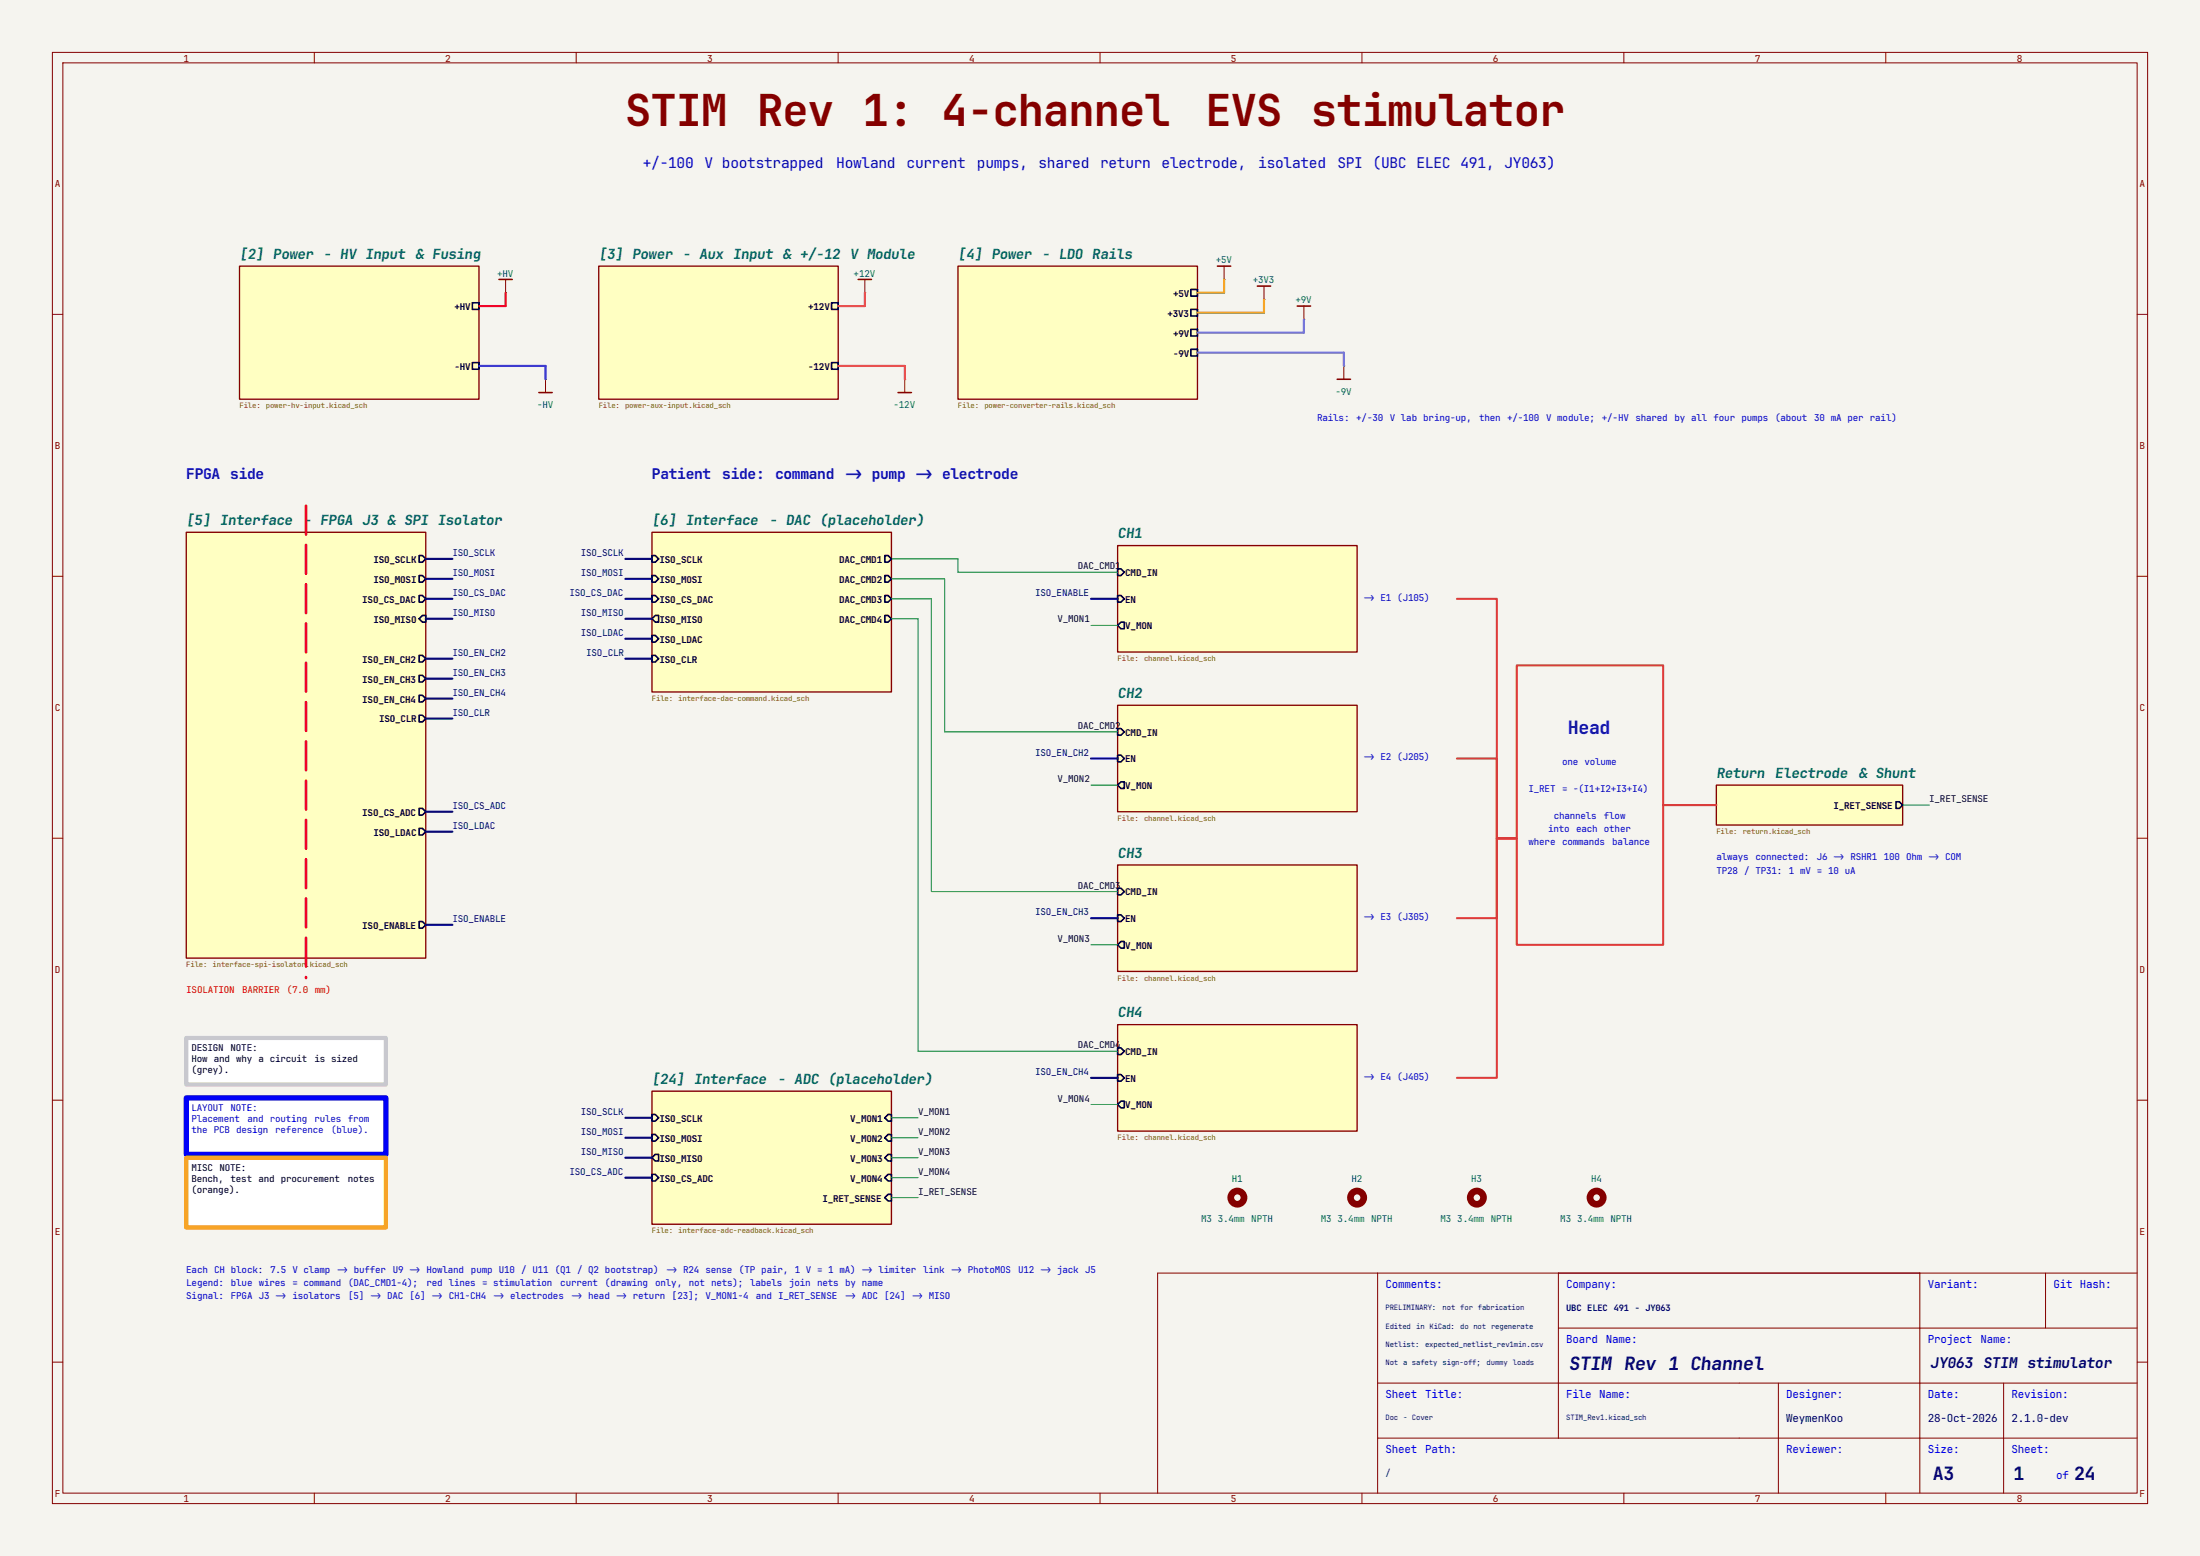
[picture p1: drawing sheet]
<svg xmlns="http://www.w3.org/2000/svg" width="420mm" height="297mm" viewBox="0 0 420 297" stroke-linecap="round" stroke-linejoin="round" font-family="sans-serif">
<path d="M0 0h420v297h-420z" fill="#f5f4ef" stroke="#f5f4ef" stroke-width=".19"/>
<g fill="none" stroke="#840000" stroke-width=".19">
<path d="M10 10h400v277h-400zM12 12h396v273h-396zM60 10v2M110 10v2M160 10v2M210 10v2M260 10v2M310 10v2M360 10v2M10 60h2M408 60h2M10 110h2"/>
<path d="M408 110h2M10 160h2M408 160h2M10 210h2M408 210h2M263 243v42M297.5 253.5h110.5M297.5 243v31.5M366.5 243v42M390.5 243v10.5M408 243h-187v42M10 260h2"/>
<path d="M263 274.5h145M263 264h145M339.5 264v21M382.5 264v21M408 260h2M60 285v2M110 285v2M160 285v2M210 285v2M260 285v2M310 285v2M360 285v2"/>
</g>
<g fill="#ffffc2" stroke="#ffffc2" stroke-width=".19">
<path d="M213.4 104.1h45.7v20.4h-45.7z"/>
<path d="M213.4 134.6h45.7v20.3h-45.7z"/>
<path d="M35.6 101.6h45.7v81.3h-45.7z"/>
<path d="M327.7 149.9h35.5v7.6h-35.5z"/>
<path d="M124.5 208.3h45.7v25.4h-45.7z"/>
<path d="M182.9 50.8h45.7v25.4h-45.7z"/>
<path d="M124.5 101.6h45.7v30.5h-45.7z"/>
<path d="M45.7 50.8h45.7v25.4h-45.7z"/>
<path d="M114.3 50.8h45.7v25.4h-45.7z"/>
<path d="M213.4 195.6h45.7v20.3h-45.7z"/>
<path d="M213.4 165.1h45.7v20.3h-45.7z"/>
</g>
<g fill="#fff">
<path d="M35.6 198.1h38.1v8.9h-38.1z"/>
<path d="M35.6 209.6h38.1v10.7h-38.1z"/>
<path d="M35.6 221h38.1v13.3h-38.1z"/>
</g>
<path d="M45.7 50.8h45.7v25.4h-45.7zM114.3 50.8h45.7v25.4h-45.7zM182.9 50.8h45.7v25.4h-45.7zM35.6 101.6h45.7v81.3h-45.7zM124.5 101.6h45.7v30.5h-45.7zM213.4 104.1h45.7v20.4h-45.7zM213.4 134.6h45.7v20.3h-45.7zM327.7 149.9h35.5v7.6h-35.5zM213.4 165.1h45.7v20.3h-45.7zM213.4 195.6h45.7v20.3h-45.7zM124.5 208.3h45.7v25.4h-45.7z" fill="none" stroke="#840000" stroke-width=".25"/>
<g fill="none" stroke="#000" stroke-width=".3">
<path d="M90.2 57.8h1.2v1.3h-1.2zM158.7 57.8h1.3v1.3h-1.3zM227.3 55.2h1.3v1.3h-1.3zM227.3 59.1h1.3v1.2h-1.3zM90.2 69.2h1.2v1.3h-1.2zM158.7 69.2h1.3v1.3h-1.3zM227.3 62.9h1.3v1.2h-1.3zM227.3 66.7h1.3v1.2h-1.3zM80 106h.6l.7 .7-.7 .6h-.6zM80 109.9h.6l.7 .6-.7 .6h-.6zM80 113.7h.6l.7 .6-.7 .6h-.6zM80.6 117.5h.7v1.2h-.7l-.6-.6z"/>
<path d="M124.5 106h.6l.6 .7-.6 .6h-.6zM124.5 109.9h.6l.6 .6-.6 .6h-.6zM124.5 113.7h.6l.6 .6-.6 .6h-.6zM125.1 117.5h.6v1.2h-.6l-.6-.6zM168.9 106h.6l.7 .7-.7 .6h-.6zM168.9 109.9h.6l.7 .6-.7 .6h-.6zM168.9 113.7h.6l.7 .6-.7 .6h-.6zM168.9 117.5h.6l.7 .6-.7 .6h-.6zM213.4 108.6h.6l.6 .6-.6 .7h-.6zM213.4 113.7h.6l.6 .6-.6 .6h-.6zM214 118.7h.6v1.3h-.6l-.6-.6zM80 125.1h.6l.7 .6-.7 .7h-.6z"/>
<path d="M80 128.9h.6l.7 .6-.7 .7h-.6zM80 132.7h.6l.7 .7-.7 .6h-.6zM80 136.5h.6l.7 .7-.7 .6h-.6zM124.5 121.3h.6l.6 .6-.6 .7h-.6zM124.5 125.1h.6l.6 .6-.6 .7h-.6zM213.4 139.1h.6l.6 .6-.6 .6h-.6zM80 154.3h.6l.7 .6-.7 .7h-.6zM80 158.1h.6l.7 .7-.7 .6h-.6zM213.4 144.1h.6l.6 .7-.6 .6h-.6zM214 149.2h.6v1.3h-.6l-.6-.6zM361.9 153h.7l.6 .7-.6 .6h-.7zM80 175.9h.6l.7 .6-.7 .7h-.6z"/>
<path d="M213.4 169.5h.6l.6 .7-.6 .6h-.6zM213.4 174.6h.6l.6 .7-.6 .6h-.6zM214 179.7h.6v1.3h-.6l-.6-.7zM124.5 212.7h.6l.6 .7-.6 .6h-.6zM124.5 216.5h.6l.6 .7-.6 .6h-.6zM169.5 212.7h.7v1.3h-.7l-.6-.6zM169.5 216.5h.7v1.3h-.7l-.6-.6zM213.4 200h.6l.6 .7-.6 .6h-.6zM213.4 205.1h.6l.6 .6-.6 .7h-.6zM214 210.2h.6v1.3h-.6l-.6-.7zM124.5 224.2h.6l.6 .6-.6 .6h-.6zM125.1 220.3h.6v1.3h-.6l-.6-.6z"/>
<path d="M169.5 220.3h.7v1.3h-.7l-.6-.6zM169.5 224.2h.7v1.2h-.7l-.6-.6zM169.5 228h.7v1.2h-.7l-.6-.6z"/>
</g>
<path d="M95.2 53.3h2.6M163.8 53.3h2.6M232.4 50.8h2.5M240 54.6h2.6M247.6 58.4h2.6M102.9 74.9h2.5M171.4 74.9h2.6M255.3 72.4h2.5" fill="none" stroke="#840000" stroke-width=".3"/>
<g fill="none" stroke="#840000" stroke-width=".19">
<path d="M96.5 55.9h.1M96.5 53.3v2.6M165.1 55.9h.1M165.1 53.3v2.6M233.7 53.3h.1M233.7 50.8v2.5M241.3 57.2h.1M241.3 54.6v2.6M248.9 58.4v2.6M104.1 72.4h.1M104.1 72.4v2.5M172.7 72.4h.1"/>
<path d="M172.7 72.4v2.5M248.9 61h.1M256.5 69.9h.1M256.5 69.9v2.5"/>
</g>
<g fill="none" stroke="#840000" stroke-width="1.3">
<circle cx="236.2" cy="228.6" r="1.27"/>
<circle cx="259.1" cy="228.6" r="1.27"/>
<circle cx="281.9" cy="228.6" r="1.27"/>
<circle cx="304.8" cy="228.6" r="1.27"/>
</g>
<path d="M58.4 96.5v90.2" fill="none" stroke="#f00" stroke-width=".5" stroke-dasharray="5.5 2"/>
<path d="M278.1 114.3h7.6v45.7h3.9M289.6 127h27.9v53.3h-27.9zM278.1 144.8h7.6v15.2h3.9M317.5 153.7h10.2M289.6 160h-3.9v15.3h-7.6M289.6 160h-3.9v45.7h-7.6" fill="none" stroke="#e63c3c" stroke-width=".4"/>
<path d="M233.7 53.3v2.6h-5.1M241.3 57.2v2.5h-12.7" fill="none" stroke="#a29b00" stroke-width=".41"/>
<g fill="none" stroke="#009600" stroke-width=".19">
<path d="M170.2 118.1h5.1v82.6h38.1M170.2 106.7h12.7v2.5h30.5M170.2 110.5h10.1v29.2h33.1M170.2 114.3h7.6v55.9h35.6M208.3 119.4h5.1M208.3 149.9h5.1M363.2 153.7h5.1M208.3 180.3h5.1M170.2 217.2h5.1M170.2 213.4h5.1M208.3 210.8h5.1M170.2 224.8h5.1"/>
<path d="M170.2 221h5.1M170.2 228.6h5.1"/>
</g>
<g fill="none" stroke="#000084" stroke-width=".41">
<path d="M81.3 118.1h5.1M81.3 114.3h5.1M81.3 110.5h5.1M81.3 106.7h5.1M119.4 118.1h5.1M119.4 114.3h5.1M119.4 110.5h5.1M119.4 106.7h5.1M208.3 114.3h5.1M81.3 137.2h5.1M81.3 129.5h5.1M81.3 125.7h5.1"/>
<path d="M81.3 133.4h5.1M119.4 125.7h5.1M119.4 121.9h5.1M81.3 154.9h5.1M81.3 158.8h5.1M208.3 144.8h5.1M81.3 176.5h5.1M208.3 175.3h5.1M119.4 213.4h5.1M119.4 217.2h5.1M208.3 205.7h5.1M119.4 224.8h5.1"/>
<path d="M119.4 221h5.1"/>
</g>
<path d="M165.1 55.9v2.5h-5.1M160 69.9h12.7v2.5" fill="none" stroke="#ff00ab" stroke-width=".41"/>
<path d="M228.6 67.3h27.9v2.6M248.9 61v2.5h-20.3" fill="none" stroke="#963cc8" stroke-width=".41"/>
<path d="M91.4 69.9h12.7v2.5" fill="none" stroke="#003cd2" stroke-width=".41"/>
<path d="M96.5 55.9v2.5h-5.1" fill="none" stroke="#d40020" stroke-width=".41"/>
<path d="M35.6 198.1h38.1v8.9h-38.1z" fill="none" stroke="#c8c8c8" stroke-width=".8"/>
<path d="M35.6 209.6h38.1v10.7h-38.1z" fill="none" stroke="#00f" stroke-width="1"/>
<path d="M35.6 221h38.1v13.3h-38.1z" fill="none" stroke="#ffa500" stroke-width=".8"/>
<g font-size="8.4" fill="#840000">
<text x="119.4" y="24.1">STIM Rev 1: 4-channel</text>
<text x="230.1" y="24.1">EVS stimulator</text>
</g>
<text font-size="3.5" fill="#0000c2" x="299.3" y="140.1">Head</text>
<g font-size="3.5" fill="#00007f">
<text x="299.5" y="261.5">STIM Rev 1 Channel</text>
<text x="369" y="282.5">A3</text>
<text x="384.4" y="282.5">1</text>
<text x="396" y="282.5">24</text>
</g>
<g font-size="2.8" fill="#0000c2">
<text x="122.7" y="32">+/-100</text>
<text x="134.5" y="32">V bootstrapped</text>
<text x="159.6" y="32">Howland</text>
<text x="173.1" y="32">current</text>
<text x="186.5" y="32">pumps,</text>
<text x="198.3" y="32">shared</text>
<text x="210" y="32">return</text>
<text x="221.7" y="32">electrode,</text>
<text x="240.2" y="32">isolated</text>
<text x="255.3" y="32">SPI (UBC ELEC 491, JY063)</text>
<text x="35.6" y="91.4">FPGA side</text>
<text x="124.5" y="91.4">Patient</text>
<text x="137.9" y="91.4">side:</text>
<text x="148" y="91.4">command</text>
<text x="161.4" y="91.4">-&gt;pump -&gt;electrode</text>
</g>
<g font-size="2.8" fill="#00007f">
<text x="368.5" y="261.2">JY063</text>
<text x="378.6" y="261.2">STIM stimulator</text>
</g>
<g font-size="2.7" fill="#006464">
<text x="45.7" y="49.4">[2] Power</text>
<text x="61.7" y="49.4">- HV Input</text>
<text x="79.3" y="49.4">&amp; Fusing</text>
<text x="114.3" y="49.4">[3] Power</text>
<text x="130.3" y="49.4">- Aux Input</text>
<text x="149.5" y="49.4">&amp; +/-12</text>
<text x="162.3" y="49.4">V Module</text>
<text x="182.9" y="49.4">[4] Power</text>
<text x="198.9" y="49.4">- LDO Rails</text>
<text x="35.6" y="100.2">[5] Interface</text>
<text x="57.9" y="100.2">- FPGA J3 &amp; SPI Isolator</text>
<text x="124.5" y="100.2">[6] Interface</text>
<text x="146.8" y="100.2">- DAC (placeholder)</text>
<text x="213.4" y="102.7">CH1</text>
<text x="213.4" y="133.2">CH2</text>
<text x="327.7" y="148.5">Return</text>
<text x="338.9" y="148.5">Electrode</text>
<text x="354.8" y="148.5">&amp; Shunt</text>
<text x="213.4" y="163.7">CH3</text>
<text x="213.4" y="194.2">CH4</text>
<text x="124.5" y="206.9">[24] Interface</text>
<text x="148.4" y="206.9">- ADC (placeholder)</text>
</g>
<g font-size="2.1" fill="#00f">
<text x="264.5" y="245.9">Comments:</text>
<text x="299" y="245.9">Company:</text>
<text x="368" y="245.9">Variant:</text>
<text x="392" y="245.9">Git Hash:</text>
<text x="299" y="256.4">Board</text>
<text x="306.6" y="256.4">Name:</text>
<text x="368" y="256.4">Project</text>
<text x="378.1" y="256.4">Name:</text>
<text x="264.5" y="266.9">Sheet</text>
<text x="272.1" y="266.9">Title:</text>
<text x="299" y="266.9">File Name:</text>
<text x="341" y="266.9">Designer:</text>
<text x="368" y="266.9">Date:</text>
<text x="384" y="266.9">Revision:</text>
<text x="264.5" y="277.4">Sheet</text>
<text x="272.1" y="277.4">Path:</text>
<text x="341" y="277.4">Reviewer:</text>
<text x="368" y="277.4">Size:</text>
<text x="384" y="277.4">Sheet:</text>
<text x="392.5" y="282.4">of</text>
</g>
<g font-size="2.1" fill="#00007f">
<text x="341" y="271.4">WeymenKoo</text>
<text x="368" y="271.4">28-Oct-2026</text>
<text x="384" y="271.4">2.1.0-dev</text>
</g>
<g font-size="1.8" fill="#840000">
<text x="35" y="11.8">1</text>
<text x="85" y="11.8">2</text>
<text x="135" y="11.8">3</text>
<text x="185" y="11.8">4</text>
<text x="235" y="11.8">5</text>
<text x="285" y="11.8">6</text>
<text x="335" y="11.8">7</text>
<text x="385" y="11.8">8</text>
<text x="10.5" y="35.8">A</text>
<text x="408.4" y="35.8">A</text>
<text x="10.5" y="85.8">B</text>
<text x="408.4" y="85.8">B</text>
<text x="10.5" y="135.8">C</text>
<text x="408.4" y="135.8">C</text>
<text x="10.5" y="185.8">D</text>
<text x="408.4" y="185.8">D</text>
<text x="10.5" y="235.8">E</text>
<text x="408.4" y="235.8">E</text>
<text x="10.5" y="285.8">F</text>
<text x="35" y="286.8">1</text>
<text x="85" y="286.8">2</text>
<text x="135" y="286.8">3</text>
<text x="185" y="286.8">4</text>
<text x="235" y="286.8">5</text>
<text x="285" y="286.8">6</text>
<text x="335" y="286.8">7</text>
<text x="385" y="286.8">8</text>
<text x="408.4" y="285.8">F</text>
</g>
<g font-size="1.8" fill="#006464">
<text x="94.9" y="52.8">+HV</text>
<text x="163" y="52.8">+12V</text>
<text x="232.1" y="50.3">+5V</text>
<text x="239.2" y="54.1">+3V3</text>
<text x="247.3" y="57.9">+9V</text>
<text x="102.5" y="78">-HV</text>
<text x="170.6" y="78">-12V</text>
<text x="254.9" y="75.4">-9V</text>
<text x="235.2" y="225.5">H1</text>
<text x="258" y="225.5">H2</text>
<text x="280.9" y="225.5">H3</text>
<text x="303.7" y="225.5">H4</text>
<text x="229.3" y="233.2">M3 3.4mm</text>
<text x="238.9" y="233.2">NPTH</text>
<text x="252.2" y="233.2">M3 3.4mm</text>
<text x="261.7" y="233.2">NPTH</text>
<text x="275" y="233.2">M3 3.4mm</text>
<text x="284.6" y="233.2">NPTH</text>
<text x="297.9" y="233.2">M3 3.4mm</text>
<text x="307.5" y="233.2">NPTH</text>
</g>
<g font-size="1.8">
<text x="86.8" y="59.2">+HV</text>
<text x="154.3" y="59.2">+12V</text>
<text x="223.9" y="56.6">+5V</text>
<text x="222.9" y="60.4">+3V3</text>
<text x="223.9" y="64.2">+9V</text>
<text x="86.8" y="70.6">-HV</text>
<text x="154.3" y="70.6">-12V</text>
<text x="223.9" y="68.1">-9V</text>
<text x="71.3" y="107.4">ISO_SCLK</text>
<text x="125.9" y="107.4">ISO_SCLK</text>
<text x="160.2" y="107.4">DAC_CMD1</text>
<text x="71.3" y="111.2">ISO_MOSI</text>
<text x="125.9" y="111.2">ISO_MOSI</text>
<text x="160.2" y="111.2">DAC_CMD2</text>
<text x="214.8" y="110">CMD_IN</text>
<text x="69.2" y="115">ISO_CS_DAC</text>
<text x="71.3" y="118.9">ISO_MISO</text>
<text x="125.9" y="115">ISO_CS_DAC</text>
<text x="125.9" y="118.9">ISO_MISO</text>
<text x="160.2" y="115">DAC_CMD3</text>
<text x="160.2" y="118.9">DAC_CMD4</text>
<text x="214.8" y="115">EN</text>
<text x="125.9" y="122.7">ISO_LDAC</text>
<text x="214.8" y="120.1">V_MON</text>
<text x="69.2" y="126.5">ISO_EN_CH2</text>
<text x="69.2" y="130.3">ISO_EN_CH3</text>
<text x="125.9" y="126.5">ISO_CLR</text>
<text x="69.2" y="134.1">ISO_EN_CH4</text>
<text x="72.4" y="137.9">ISO_CLR</text>
<text x="214.8" y="140.4">CMD_IN</text>
<text x="214.8" y="145.5">EN</text>
<text x="69.2" y="155.7">ISO_CS_ADC</text>
<text x="214.8" y="150.6">V_MON</text>
<text x="350" y="154.4">I_RET_SENSE</text>
<text x="71.3" y="159.5">ISO_LDAC</text>
<text x="214.8" y="170.9">CMD_IN</text>
<text x="69.2" y="177.3">ISO_ENABLE</text>
<text x="214.8" y="176">EN</text>
<text x="214.8" y="181.1">V_MON</text>
<text x="36.6" y="200.6">DESIGN</text>
<text x="36.6" y="202.7">How and why a circuit</text>
<text x="44" y="200.6">NOTE:</text>
<text x="60" y="202.7">is sized</text>
<text x="214.8" y="201.4">CMD_IN</text>
<text x="36.6" y="204.9">(grey).</text>
<text x="214.8" y="206.5">EN</text>
<text x="125.9" y="214.1">ISO_SCLK</text>
<text x="162.3" y="214.1">V_MON1</text>
<text x="214.8" y="211.6">V_MON</text>
<text x="125.9" y="217.9">ISO_MOSI</text>
<text x="125.9" y="221.7">ISO_MISO</text>
<text x="162.3" y="217.9">V_MON2</text>
<text x="162.3" y="221.7">V_MON3</text>
<text x="36.6" y="223.5">MISC NOTE:</text>
<text x="36.6" y="225.6">Bench,</text>
<text x="36.6" y="227.7">(orange).</text>
<text x="44" y="225.6">test and procurement</text>
<text x="66.4" y="225.6">notes</text>
<text x="125.9" y="225.5">ISO_CS_ADC</text>
<text x="162.3" y="225.5">V_MON4</text>
<text x="157" y="229.3">I_RET_SENSE</text>
</g>
<g font-size="1.8" fill="#0000c2">
<text x="251.5" y="80.4">Rails:</text>
<text x="258.9" y="80.4">+/-30</text>
<text x="265.3" y="80.4">V lab bring-up,</text>
<text x="282.4" y="80.4">then +/-100</text>
<text x="295.2" y="80.4">V module;</text>
<text x="305.8" y="80.4">+/-HV</text>
<text x="312.2" y="80.4">shared</text>
<text x="319.7" y="80.4">by all four pumps</text>
<text x="338.9" y="80.4">(about</text>
<text x="346.3" y="80.4">30 mA per rail)</text>
<text x="260.4" y="114.7">-&gt;E1 (J105)</text>
<text x="260.4" y="145.2">-&gt;E2 (J205)</text>
<text x="298.2" y="146.1">one volume</text>
<text x="291.8" y="151.2">I_RET</text>
<text x="298.2" y="151.2">= -(I1+I2+I3+I4)</text>
<text x="291.8" y="161.4">where</text>
<text x="295.5" y="158.8">into each other</text>
<text x="296.6" y="156.3">channels</text>
<text x="298.2" y="161.4">commands</text>
<text x="306.2" y="156.3">flow</text>
<text x="307.8" y="161.4">balance</text>
<text x="327.7" y="164.2">always</text>
<text x="327.7" y="166.7">TP28 / TP31:</text>
<text x="335.1" y="164.2">connected:</text>
<text x="341.5" y="166.7">1 mV = 10 uA</text>
<text x="346.8" y="164.2">J6 -&gt;RSHR1</text>
<text x="359.6" y="164.2">100 Ohm -&gt;COM</text>
<text x="260.4" y="175.6">-&gt;E3 (J305)</text>
<text x="260.4" y="206.1">-&gt;E4 (J405)</text>
<text x="35.6" y="245.5">Legend:</text>
<text x="35.6" y="242.9">Each CH block:</text>
<text x="44.1" y="245.5">blue wires</text>
<text x="51.5" y="242.9">7.5 V clamp</text>
<text x="55.8" y="245.5">= command</text>
<text x="64.3" y="242.9">-&gt;buffer</text>
<text x="66.5" y="245.5">(DAC_CMD1-4);</text>
<text x="75" y="242.9">U9 -&gt;Howland</text>
<text x="81.4" y="245.5">red lines</text>
<text x="89.9" y="242.9">pump U10 / U11 (Q1 / Q2 bootstrap)</text>
<text x="92" y="245.5">= stimulation</text>
<text x="107" y="245.5">current</text>
<text x="115.5" y="245.5">(drawing</text>
<text x="125.1" y="245.5">only,</text>
<text x="127.2" y="242.9">-&gt;R24 sense</text>
<text x="131.5" y="245.5">not nets);</text>
<text x="141.1" y="242.9">(TP pair,</text>
<text x="143.2" y="245.5">labels</text>
<text x="150.7" y="245.5">join nets by name</text>
<text x="151.7" y="242.9">1 V = 1 mA) -&gt;limiter</text>
<text x="176.2" y="242.9">link -&gt;PhotoMOS</text>
<text x="194.4" y="242.9">U12 -&gt;jack J5</text>
<text x="35.6" y="248">Signal:</text>
<text x="44.1" y="248">FPGA J3 -&gt;isolators</text>
<text x="66.5" y="248">[5] -&gt;DAC [6] -&gt;CH1-CH4</text>
<text x="94.2" y="248">-&gt;electrodes</text>
<text x="109.1" y="248">-&gt;head -&gt;return</text>
<text x="128.3" y="248">[23];</text>
<text x="134.7" y="248">V_MON1-4</text>
<text x="144.3" y="248">and I_RET_SENSE</text>
<text x="161.3" y="248">-&gt;ADC [24] -&gt;MISO</text>
</g>
<g font-size="1.8" fill="#000084">
<text x="86.4" y="106.1">ISO_SCLK</text>
<text x="110.9" y="106.1">ISO_SCLK</text>
<text x="86.4" y="109.9">ISO_MOSI</text>
<text x="86.4" y="113.7">ISO_CS_DAC</text>
<text x="108.7" y="113.7">ISO_CS_DAC</text>
<text x="110.9" y="109.9">ISO_MOSI</text>
<text x="197.6" y="113.7">ISO_ENABLE</text>
<text x="86.4" y="117.5">ISO_MISO</text>
<text x="110.9" y="117.5">ISO_MISO</text>
<text x="86.4" y="125.2">ISO_EN_CH2</text>
<text x="110.9" y="121.4">ISO_LDAC</text>
<text x="111.9" y="125.2">ISO_CLR</text>
<text x="86.4" y="129">ISO_EN_CH3</text>
<text x="86.4" y="132.8">ISO_EN_CH4</text>
<text x="86.4" y="136.6">ISO_CLR</text>
<text x="197.6" y="144.2">ISO_EN_CH2</text>
<text x="86.4" y="154.4">ISO_CS_ADC</text>
<text x="86.4" y="158.2">ISO_LDAC</text>
<text x="86.4" y="176">ISO_ENABLE</text>
<text x="197.6" y="174.7">ISO_EN_CH3</text>
<text x="197.6" y="205.2">ISO_EN_CH4</text>
<text x="110.9" y="212.8">ISO_SCLK</text>
<text x="110.9" y="220.4">ISO_MISO</text>
<text x="110.9" y="216.6">ISO_MOSI</text>
<text x="108.7" y="224.2">ISO_CS_ADC</text>
</g>
<g font-size="1.8" fill="#0f0f0f">
<text x="205.7" y="108.7">DAC_CMD1</text>
<text x="201.9" y="118.8">V_MON1</text>
<text x="205.7" y="139.1">DAC_CMD2</text>
<text x="201.9" y="149.3">V_MON2</text>
<text x="368.3" y="153.1">I_RET_SENSE</text>
<text x="205.7" y="169.6">DAC_CMD3</text>
<text x="201.9" y="179.8">V_MON3</text>
<text x="205.7" y="200.1">DAC_CMD4</text>
<text x="175.3" y="212.8">V_MON1</text>
<text x="201.9" y="210.3">V_MON4</text>
<text x="175.3" y="220.4">V_MON3</text>
<text x="175.3" y="216.6">V_MON2</text>
<text x="175.3" y="224.2">V_MON4</text>
<text x="175.3" y="228">I_RET_SENSE</text>
</g>
<g font-size="1.8" fill="#f00">
<text x="35.6" y="189.6">ISOLATION</text>
<text x="46.2" y="189.6">BARRIER</text>
<text x="54.7" y="189.6">(7.0 mm)</text>
</g>
<g font-size="1.8" fill="#00f">
<text x="36.6" y="212">LAYOUT</text>
<text x="36.6" y="214.2">Placement</text>
<text x="44" y="212">NOTE:</text>
<text x="47.2" y="214.2">and routing</text>
<text x="60" y="214.2">rules</text>
<text x="66.4" y="214.2">from</text>
<text x="36.6" y="216.3">the PCB design</text>
<text x="52.5" y="216.3">reference</text>
<text x="63.2" y="216.3">(blue).</text>
</g>
<g font-size="1.7" fill="#00007f">
<text x="299" y="250.2">UBC ELEC 491 - JY063</text>
<text x="264.5" y="281.7">/</text>
</g>
<g font-size="1.4" fill="#725600">
<text x="45.7" y="77.9">File:</text>
<text x="50.8" y="77.9">power-hv-input.kicad_sch</text>
<text x="114.3" y="77.9">File:</text>
<text x="119.3" y="77.9">power-aux-input.kicad_sch</text>
<text x="182.9" y="77.9">File:</text>
<text x="187.9" y="77.9">power-converter-rails.kicad_sch</text>
<text x="213.4" y="126.2">File:</text>
<text x="218.4" y="126.2">channel.kicad_sch</text>
<text x="124.5" y="133.8">File:</text>
<text x="129.5" y="133.8">interface-dac-command.kicad_sch</text>
<text x="213.4" y="156.7">File:</text>
<text x="218.4" y="156.7">channel.kicad_sch</text>
<text x="327.7" y="159.2">File:</text>
<text x="332.7" y="159.2">return.kicad_sch</text>
<text x="35.6" y="184.6">File:</text>
<text x="40.6" y="184.6">interface-spi-isolator.kicad_sch</text>
<text x="213.4" y="187.2">File:</text>
<text x="218.4" y="187.2">channel.kicad_sch</text>
<text x="213.4" y="217.7">File:</text>
<text x="218.4" y="217.7">channel.kicad_sch</text>
<text x="124.5" y="235.4">File:</text>
<text x="129.5" y="235.4">interface-adc-readback.kicad_sch</text>
</g>
<g font-size="1.4" fill="#00007f">
<text x="264.5" y="250.1">PRELIMINARY:</text>
<text x="275.4" y="250.1">not for fabrication</text>
<text x="264.5" y="253.6">Edited</text>
<text x="264.5" y="257.1">Netlist:</text>
<text x="270.4" y="253.6">in KiCad:</text>
<text x="272.1" y="257.1">expected_netlist_rev1min.csv</text>
<text x="278.8" y="253.6">do not regenerate</text>
<text x="264.5" y="260.6">Not a safety</text>
<text x="275.4" y="260.6">sign-off;</text>
<text x="283.8" y="260.6">dummy</text>
<text x="288.8" y="260.6">loads</text>
<text x="264.5" y="271.1">Doc - Cover</text>
<text x="299" y="271.1">STIM_Rev1.kicad_sch</text>
</g>
</svg>
